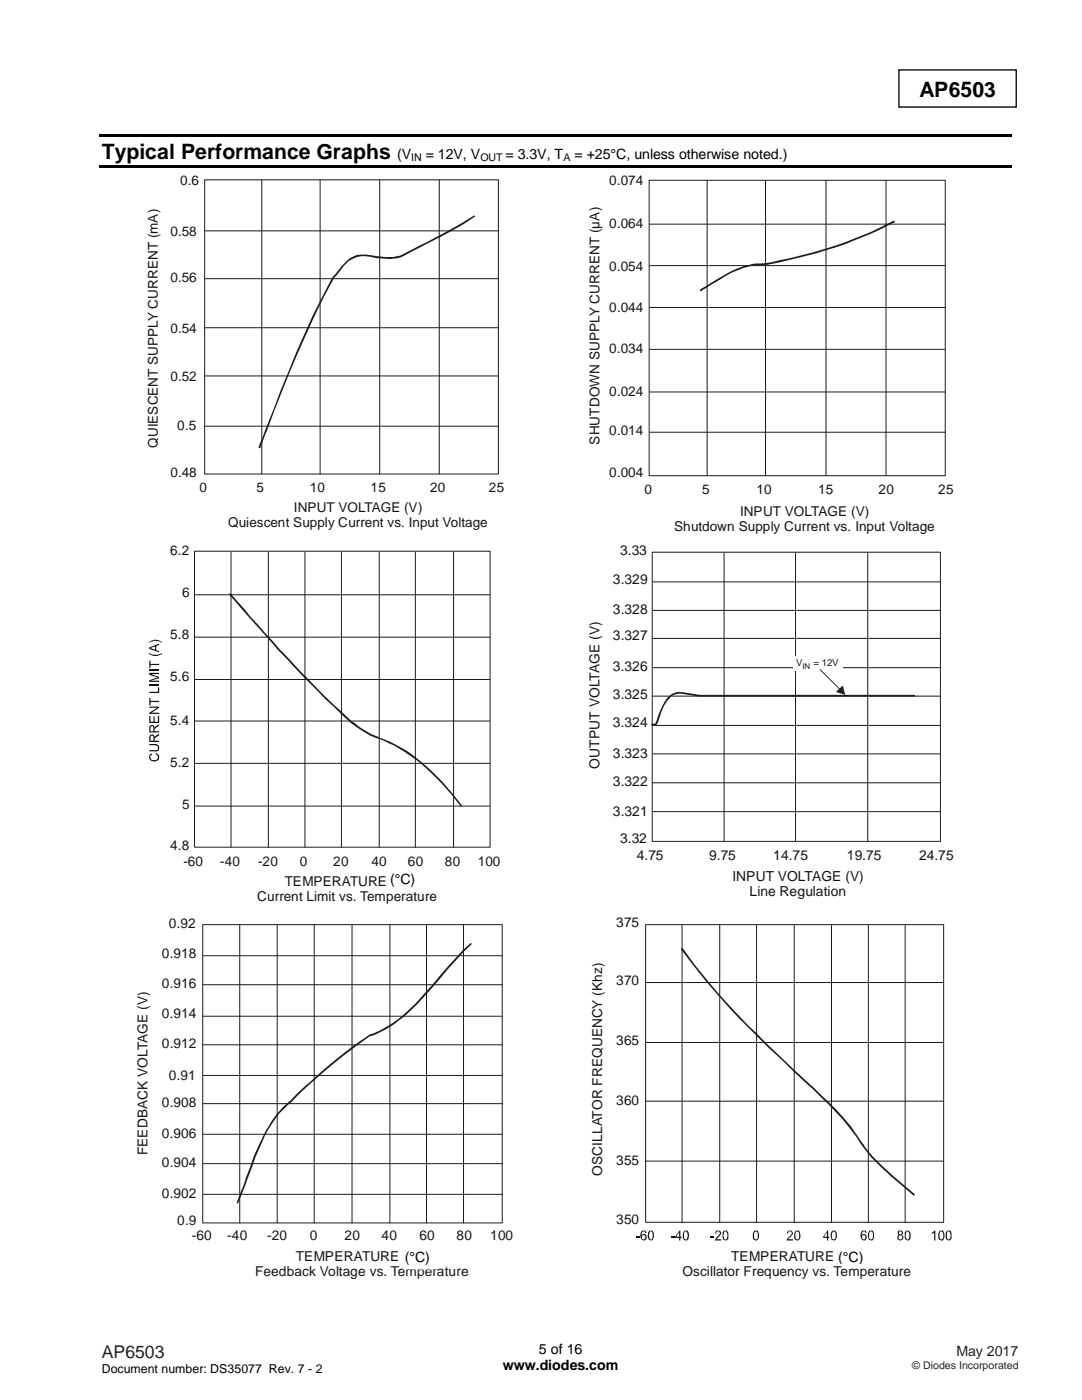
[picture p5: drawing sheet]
<svg xmlns="http://www.w3.org/2000/svg" width="216mm" height="279mm" viewBox="0 0 216 279" stroke-linecap="round" stroke-linejoin="round" font-family="sans-serif">
<path d="M179.4 14h23.4v7.4h-23.4z" fill="none" stroke="#000" stroke-width=".26"/>
<g fill="#000">
<path d="M19.8 26.9h182v.5h-182z" fill-rule="evenodd"/>
<path d="M19.8 33h182v.5h-182z" fill-rule="evenodd"/>
</g>
<path d="M40.8 35.9h58.6v58.7h-58.6zM52.2 36v58.6M63.9 36v58.6M75.8 36v58.6M87.6 36v58.6M40.9 46.1h58.5M40.9 55.6h58.5M40.9 65.4h58.5M40.9 75h58.5M40.9 85.1h58.5" fill="none" stroke="#1f1a17" stroke-width=".2"/>
<path d="M51.6 89.4l.3 .1zM51.6 89.4h.1zM53 85.7l.3 .2-1.4 3.6-.3-.1zM66.3 55.4l.3 .1a235.4 235.4 0 0 0-13.3 30.4l-.3-.2 4.6-11.7a177.9 177.9 0 0 1 8.7-18.6zM66.3 55.4l.1-.1 .1 .2zM67.6 53.8l.3 .3-1.3 1.4-.2-.2zM69.2 52a4.8 4.8 0 0 1 3.9-1.2v.3a5.5 5.5 0 0 0-5.2 3l-.3-.3zM73.1 50.8v.2zM73.1 50.8l.6 .1-.1 .3-.5-.1zM73.7 50.9l1.6 .2a12 12 0 0 0 4.8-.1l.1 .3a10.9 10.9 0 0 1-4.9 .2l-1.7-.3zM80.1 51.1l.1 .2zM80 51l5-2.6 .1 .3-4.9 2.6zM85 48.4l4.8-2.6 4.8-2.8 .2 .2a79 79 0 0 1-9.7 5.5z" fill="#1f1a17"/>
<path d="M129.5 36h59.1v58.9h-59.1zM141.1 36.1v58.8M152.8 36.1v58.8M164.8 36.1v58.8M176.8 36.1v58.8M129.6 44.7h59M129.6 53h59M129.6 78.2h59M129.6 61.4h59M129.6 69.7h59M129.6 86.3h59" fill="none" stroke="#1f1a17" stroke-width=".2"/>
<path d="M139.6 57.8l.2 .4zM139.6 57.8l2.6-1.5 .2 .2-2.6 1.7zM142.2 56.3l1.2-.8a15.1 15.1 0 0 1 8.9-2.9v.4l-.8-.1a15.1 15.1 0 0 0-7.9 3l-1.2 .6zM152.3 52.8v.2zM152.2 52.6a104.9 104.9 0 0 0 13.3-3.2v.3a134.5 134.5 0 0 1-13.2 3.3zM165.5 49.4a82.5 82.5 0 0 0 12.9-5.4l.2 .3a87.4 87.4 0 0 1-13.1 5.4z" fill="#1f1a17"/>
<path d="M38.8 110h59v59.1h-59zM53.6 110.2v58.9M68.1 110.2v58.9M82.9 110.2v58.9M38.9 135.6h58.8M38.9 160.9h58.8" fill="none" stroke="#1f1a17" stroke-width=".2"/>
<g fill="#131516">
<path d="M29.9 150.6l.4-.2 .1 .2a.57 .57 0 0 0-.3 .7 .57 .57 0 0 0 .7 .4 .59 .59 0 0 0 .7-.5 .59 .59 0 0 0-.5-.7l.1-.2a.87 .87 0 0 1 .7 1 .87 .87 0 0 1-1 .7 .94 .94 0 0 1-.9-1.4z" fill-rule="evenodd"/>
<path d="M29.8 148.5h1.1a.75 .75 0 0 1 .9 .6 .75 .75 0 0 1-.6 .9h-1.4v-.3h1.1a.5 .5 0 0 0 .6-.5 .5 .5 0 0 0-.6-.5h-1.1z" fill-rule="evenodd"/>
<path d="M29.9 146.8l.4-.2a.45 .45 0 0 1 .5 .5l1-.7v.4l-.5 .2a.71 .71 0 0 0-.5 .8h1v.3h-2zM30.2 146.8l-.2 .3v.7h.6v-.8z" fill-rule="evenodd"/>
<path d="M29.9 144.9l.6-.2 .3 .5 1-.7v.3l-.5 .3a.62 .62 0 0 0-.5 .8h1v.3h-2zM30.2 144.9l-.2 .2v.8h.6v-.8l-.1-.2z" fill-rule="evenodd"/>
<path d="M29.8 142.9h.2v1.1h.6v-1h.2v1h.7v-1.1h.3v1.4h-2z" fill-rule="evenodd"/>
<path d="M29.8 141h2v.3l-1.6 .9h1.6v.3h-2v-.3l1.5-.9h-1.5z" fill-rule="evenodd"/>
<path d="M29.8 139.3h.2v.6h1.8v.2h-1.8v.7h-.2z" fill-rule="evenodd"/>
<path d="M29.8 138.1h1.7v-.9h.3v1.1h-2z" fill-rule="evenodd"/>
<path d="M29.8 136.6h2v.2h-2z" fill-rule="evenodd"/>
<path d="M29.8 134.3h2v.2h-1.7l1.7 .6v.3l-1.8 .4h1.8v.3h-2v-.3l1.6-.6-1.6-.5z" fill-rule="evenodd"/>
<path d="M29.8 133.6h2v.3h-2z" fill-rule="evenodd"/>
<path d="M29.8 131.8h.2v.7h1.8v.2h-1.8v.6h-.2z" fill-rule="evenodd"/>
<path d="M29.7 130.3a2.27 2.27 0 0 0 2.6 0v.2a2.31 2.31 0 0 1-2.6 0z" fill-rule="evenodd"/>
<path d="M29.8 129.2l2-.7v.2l-.6 .3v.8l.6 .1v.3l-2-.7zM30 129.4l.9 .3v-.7z" fill-rule="evenodd"/>
<path d="M29.7 128.1a1.98 1.98 0 0 1 2.6 0v.2a2.27 2.27 0 0 0-2.6 0z" fill-rule="evenodd"/>
</g>
<path d="M38.9 118.7h58.8M46.1 110.2v58.9M60.8 110.2v58.9M75.7 110.2v58.9M90.5 110.2v58.9M38.9 127.2h58.8M38.9 143.9h58.8M38.9 152.3h58.8" fill="none" stroke="#1f1a17" stroke-width=".2"/>
<path d="M45.7 118.6l.2-.2 4.1 4.7 7.3 8-.2 .2-1.6-1.5zM57.1 131.3l.2-.2a177.6 177.6 0 0 0 12.9 12.9l-.3 .2a234.9 234.9 0 0 1-12.8-12.9zM70.1 144l-.2 .2zM70.2 144l-.3 .2zM70.2 144h-.1zM70.2 144l.6 .4-.2 .3-.7-.5zM70.8 144.4a16.7 16.7 0 0 0 4.5 2.6l-.1 .3a19.6 19.6 0 0 1-4.6-2.6zM75.3 147v.2zM75.3 147a28 28 0 0 1 8.9 5.2l-.2 .2a30 30 0 0 0-8.8-5.1zM84.2 152.2l2 1.8a48.5 48.5 0 0 1 6 6.8l-.2 .2a58.8 58.8 0 0 0-8-8.6z" fill="#1f1a17"/>
<g fill="none" stroke="#1f1a17" stroke-width=".2">
<path d="M130.1 110.2h57.5v57.7h-57.5zM130.2 116.1h57.4M144.5 110.4v57.5M158.7 110.4v57.5M173.1 110.4v57.5M130.2 133.3h57.4M130.2 121.8h57.4M130.2 127.4h57.4M130.2 138.9h57.4M130.2 156.2h57.4M130.2 144.8h57.4M130.2 150.5h57.4"/>
<path d="M130.2 162h57.4"/>
</g>
<g fill="#fff">
<path d="M158.2 130.9l.1 2.8z" fill-rule="evenodd"/>
<path d="M158.2 130.9h.2v2.8h-.2z" fill-rule="evenodd"/>
<path d="M158.3 130.9h.2v2.8h-.2z" fill-rule="evenodd"/>
<path d="M158.4 130.9h.2v2.8h-.2z" fill-rule="evenodd"/>
<path d="M158.5 130.9h.1v2.8h-.1z" fill-rule="evenodd"/>
<path d="M158.6 130.9h.1v2.8h-.1z" fill-rule="evenodd"/>
<path d="M158.6 130.9h.2v2.8h-.2z" fill-rule="evenodd"/>
<path d="M158.7 130.9h.2v2.8h-.2z" fill-rule="evenodd"/>
<path d="M158.8 130.9h.2v2.8h-.2z" fill-rule="evenodd"/>
<path d="M158.9 130.9h.2v2.8h-.2z" fill-rule="evenodd"/>
<path d="M159 130.9h.1v2.8h-.1z" fill-rule="evenodd"/>
<path d="M159.1 130.9h.1v2.8h-.1z" fill-rule="evenodd"/>
<path d="M159.1 130.9h.2v2.8h-.2z" fill-rule="evenodd"/>
<path d="M159.2 130.9h.2v2.8h-.2z" fill-rule="evenodd"/>
<path d="M159.3 130.9h.2v2.8h-.2z" fill-rule="evenodd"/>
<path d="M159.4 130.9h.2v2.8h-.2z" fill-rule="evenodd"/>
<path d="M159.5 130.9h.1v2.8h-.1z" fill-rule="evenodd"/>
<path d="M159.6 130.9h.1v2.8h-.1z" fill-rule="evenodd"/>
<path d="M159.6 130.9h.2v2.8h-.2z" fill-rule="evenodd"/>
<path d="M159.7 130.9h.2v2.8h-.2z" fill-rule="evenodd"/>
<path d="M159.8 130.9h.2v2.8h-.2z" fill-rule="evenodd"/>
<path d="M159.9 130.9h.2v2.8h-.2z" fill-rule="evenodd"/>
<path d="M160 130.9h.1v2.8h-.1z" fill-rule="evenodd"/>
<path d="M160.1 130.9h.1v2.8h-.1z" fill-rule="evenodd"/>
<path d="M160.1 130.9h.2v2.8h-.2z" fill-rule="evenodd"/>
<path d="M160.2 130.9h.2v2.8h-.2z" fill-rule="evenodd"/>
<path d="M160.3 130.9h.2v2.8h-.2z" fill-rule="evenodd"/>
<path d="M160.4 130.9h.2v2.8h-.2z" fill-rule="evenodd"/>
<path d="M160.5 130.9h.1v2.8h-.1z" fill-rule="evenodd"/>
<path d="M160.6 130.9h.1v2.8h-.1z" fill-rule="evenodd"/>
<path d="M160.6 130.9h.2v2.8h-.2z" fill-rule="evenodd"/>
<path d="M160.7 130.9h.2v2.8h-.2z" fill-rule="evenodd"/>
<path d="M160.8 130.9h.2v2.8h-.2z" fill-rule="evenodd"/>
<path d="M160.9 130.9h.2v2.8h-.2z" fill-rule="evenodd"/>
<path d="M161 130.9h.1v2.8h-.1z" fill-rule="evenodd"/>
<path d="M161.1 130.9h.1v2.8h-.1z" fill-rule="evenodd"/>
<path d="M161.1 130.9h.2v2.8h-.2z" fill-rule="evenodd"/>
<path d="M161.2 130.9h.2v2.8h-.2z" fill-rule="evenodd"/>
<path d="M161.3 130.9h.2v2.8h-.2z" fill-rule="evenodd"/>
<path d="M161.4 130.9h.2v2.8h-.2z" fill-rule="evenodd"/>
<path d="M161.5 130.9h.1v2.8h-.1z" fill-rule="evenodd"/>
<path d="M161.6 130.9h.1v2.8h-.1z" fill-rule="evenodd"/>
<path d="M161.6 130.9h.2v2.8h-.2z" fill-rule="evenodd"/>
<path d="M161.7 130.9h.2v2.8h-.2z" fill-rule="evenodd"/>
<path d="M161.8 130.9h.2v2.8h-.2z" fill-rule="evenodd"/>
<path d="M161.9 130.9h.2v2.8h-.2z" fill-rule="evenodd"/>
<path d="M162 130.9h.1v2.8h-.1z" fill-rule="evenodd"/>
<path d="M162.1 130.9h.1v2.8h-.1z" fill-rule="evenodd"/>
<path d="M162.1 130.9h.2v2.8h-.2z" fill-rule="evenodd"/>
<path d="M162.2 130.9h.2v2.8h-.2z" fill-rule="evenodd"/>
<path d="M162.3 130.9h.2v2.8h-.2z" fill-rule="evenodd"/>
<path d="M162.4 130.9h.2v2.8h-.2z" fill-rule="evenodd"/>
<path d="M162.5 130.9h.1v2.8h-.1z" fill-rule="evenodd"/>
<path d="M162.6 130.9h.1v2.8h-.1z" fill-rule="evenodd"/>
<path d="M162.6 130.9h.2v2.8h-.2z" fill-rule="evenodd"/>
<path d="M162.7 130.9h.2v2.8h-.2z" fill-rule="evenodd"/>
<path d="M162.8 130.9h.2v2.8h-.2z" fill-rule="evenodd"/>
<path d="M162.9 130.9h.2v2.8h-.2z" fill-rule="evenodd"/>
<path d="M163 130.9h.1v2.8h-.1z" fill-rule="evenodd"/>
<path d="M163.1 130.9h.1v2.8h-.1z" fill-rule="evenodd"/>
<path d="M163.1 130.9h.2v2.8h-.2z" fill-rule="evenodd"/>
<path d="M163.2 130.9h.2v2.8h-.2z" fill-rule="evenodd"/>
<path d="M163.3 130.9h.2v2.8h-.2z" fill-rule="evenodd"/>
<path d="M163.4 130.9h.2v2.8h-.2z" fill-rule="evenodd"/>
<path d="M163.5 130.9h.1v2.8h-.1z" fill-rule="evenodd"/>
<path d="M163.6 130.9h.1v2.8h-.1z" fill-rule="evenodd"/>
<path d="M163.6 130.9h.2v2.8h-.2z" fill-rule="evenodd"/>
<path d="M163.7 130.9h.2v2.8h-.2z" fill-rule="evenodd"/>
<path d="M163.8 130.9h.2v2.8h-.2z" fill-rule="evenodd"/>
<path d="M163.9 130.9h.2v2.8h-.2z" fill-rule="evenodd"/>
<path d="M164 130.9h.1v2.8h-.1z" fill-rule="evenodd"/>
<path d="M164.1 130.9h.1v2.8h-.1z" fill-rule="evenodd"/>
<path d="M164.1 130.9h.2v2.8h-.2z" fill-rule="evenodd"/>
<path d="M164.2 130.9h.2v2.8h-.2z" fill-rule="evenodd"/>
<path d="M164.3 130.9h.2v2.8h-.2z" fill-rule="evenodd"/>
<path d="M164.4 130.9h.2v2.8h-.2z" fill-rule="evenodd"/>
<path d="M164.5 130.9h.1v2.8h-.1z" fill-rule="evenodd"/>
<path d="M164.6 130.9h.1v2.8h-.1z" fill-rule="evenodd"/>
<path d="M164.6 130.9h.2v2.8h-.2z" fill-rule="evenodd"/>
<path d="M164.7 130.9h.2v2.8h-.2z" fill-rule="evenodd"/>
<path d="M164.8 130.9h.2v2.8h-.2z" fill-rule="evenodd"/>
<path d="M164.9 130.9h.2v2.8h-.2z" fill-rule="evenodd"/>
<path d="M165 130.9h.1v2.8h-.1z" fill-rule="evenodd"/>
<path d="M165.1 130.9h.1v2.8h-.1z" fill-rule="evenodd"/>
<path d="M165.1 130.9h.2v2.8h-.2z" fill-rule="evenodd"/>
<path d="M165.2 130.9h.2v2.8h-.2z" fill-rule="evenodd"/>
<path d="M165.3 130.9h.2v2.8h-.2z" fill-rule="evenodd"/>
<path d="M165.4 130.9h.2v2.8h-.2z" fill-rule="evenodd"/>
<path d="M165.5 130.9h.1v2.8h-.1z" fill-rule="evenodd"/>
<path d="M165.6 130.9h.1v2.8h-.1z" fill-rule="evenodd"/>
<path d="M165.6 130.9h.2v2.8h-.2z" fill-rule="evenodd"/>
<path d="M165.7 130.9h.2v2.8h-.2z" fill-rule="evenodd"/>
<path d="M165.8 130.9h.2v2.8h-.2z" fill-rule="evenodd"/>
<path d="M165.9 130.9h.2v2.8h-.2z" fill-rule="evenodd"/>
<path d="M166 130.9h.1v2.8h-.1z" fill-rule="evenodd"/>
<path d="M166.1 130.9h.1v2.8h-.1z" fill-rule="evenodd"/>
<path d="M166.1 130.9h.2v2.8h-.2z" fill-rule="evenodd"/>
<path d="M166.2 130.9h.2v2.8h-.2z" fill-rule="evenodd"/>
<path d="M166.3 130.9h.2v2.8h-.2z" fill-rule="evenodd"/>
<path d="M166.4 130.9h.2v2.8h-.2z" fill-rule="evenodd"/>
<path d="M166.5 130.9h.1v2.8h-.1z" fill-rule="evenodd"/>
<path d="M166.6 130.9h.1v2.8h-.1z" fill-rule="evenodd"/>
<path d="M166.6 130.9h.2v2.8h-.2z" fill-rule="evenodd"/>
<path d="M166.7 130.9h.2v2.8h-.2z" fill-rule="evenodd"/>
<path d="M166.8 130.9h.2v2.8h-.2z" fill-rule="evenodd"/>
<path d="M166.9 130.9h.2v2.8h-.2z" fill-rule="evenodd"/>
<path d="M167 130.9h.1v2.8h-.1z" fill-rule="evenodd"/>
<path d="M167.1 130.9h.1v2.8h-.1z" fill-rule="evenodd"/>
<path d="M167.1 130.9h.2v2.8h-.2z" fill-rule="evenodd"/>
<path d="M167.2 130.9h.2v2.8h-.2z" fill-rule="evenodd"/>
<path d="M167.3 130.9h.2v2.8h-.2z" fill-rule="evenodd"/>
<path d="M167.4 130.9h.2v2.8h-.2z" fill-rule="evenodd"/>
<path d="M167.5 130.9h.1v2.8h-.1z" fill-rule="evenodd"/>
<path d="M167.6 130.9h.1v2.8h-.1z" fill-rule="evenodd"/>
<path d="M167.6 130.9h.2v2.8h-.2z" fill-rule="evenodd"/>
<path d="M167.7 130.9h.2v2.8h-.2z" fill-rule="evenodd"/>
<path d="M167.8 130.9h.2v2.8h-.2z" fill-rule="evenodd"/>
<path d="M167.9 130.9h.2v2.8h-.2z" fill-rule="evenodd"/>
<path d="M168 130.9l.1 2.8z" fill-rule="evenodd"/>
</g>
<g fill="#1f1a17">
<path d="M163.6 133.5l4 4v.2l-4-4z"/>
<path d="M130 144.4h.9v.4h-.9zM130.9 144.6h.2v.2h-.2zM131.1 143.7l.3 .2-.3 .7-.4-.1zM133.3 139.1l.8-.6 .8-.3 .9-.1v.3a3 3 0 0 0-2.8 1.7 12.9 12.9 0 0 0-1.6 3.8l-.3-.2 .3-1 .8-1.9zM135.8 138.1v.2zM135.9 138.1l3.7 .6-.1 .3-3.7-.6zM139.5 138.8v.2zM139.5 138.7h43.1v.3h-43.1z"/>
</g>
<path d="M166.8 138.1l1.3-1.3 .5 1.9-.5-1.9 .5 1.9z" fill-rule="evenodd" fill="#1f1a17"/>
<g fill="none" stroke="#1f1a17" stroke-width=".2">
<path d="M40.5 184.5h59.7v59.6h-59.7zM40.5 196.5h59.7M40.5 190.7h59.7M47.8 184.6v59.5M55.3 184.6v59.5M62.7 184.6v59.5M70.2 184.6v59.5M77.8 184.6v59.5M85.1 184.6v59.5M92.5 184.6v59.5M40.5 208.5h59.7M40.5 202.8h59.7"/>
<path d="M40.5 214.6h59.7M40.5 232.2h59.7M40.5 220.3h59.7M40.5 226.4h59.7M40.5 238.4h59.7"/>
</g>
<path d="M47.2 240l.3 .2zM47.2 240l.1 .1zM49.1 235l.3 .2-1.9 5-.3-.2zM56.2 221.2l1.6-1.5 .2 .4a21.1 21.1 0 0 0-6.1 8.7l-2.5 6.4-.3-.2a52.5 52.5 0 0 1 5.1-11.3zM57.9 219.9l.1 .2zM57.8 219.8l.2 .3zM57.9 219.9l.1 .2zM58.8 218.8l1-1 .2 .2-2 2.1-.2-.3zM59.8 217.8l2.1-1.9 .2 .2-2.1 1.9zM61.9 215.9a92.2 92.2 0 0 1 11.7-9.3l.1 .3a112.1 112.1 0 0 0-11.6 9.2zM73.6 206.5v.2zM73.6 206.5a22.5 22.5 0 0 0 9.3-6.2l4.6-5.3 .3 .3-1.5 1.8a37.4 37.4 0 0 1-8.5 7.8l-3 1.6-1.1 .4zM92.2 189.7l1.8-1.5 .1 .2-1.6 1.6-4.7 5.3-.3-.3z" fill="#1f1a17"/>
<g fill="#131516">
<path d="M126.9 246.7h.7v.2h-.7z" fill-rule="evenodd"/>
<path d="M128.2 245.6l.6 .1 .2 .4h-.3a.33 .33 0 0 0-.3-.4 .33 .33 0 0 0-.3 .4l-.1 .4a.63 .63 0 0 1 1 .1 .63 .63 0 0 1-.3 .9 .63 .63 0 0 1-.9-.4 1.38 1.38 0 0 1 .4-1.5zM128.2 246.5a.43 .43 0 0 0-.2 .6 .43 .43 0 0 0 .7 .1 .45 .45 0 0 0 0-.5 .45 .45 0 0 0-.5-.2z" fill-rule="evenodd"/>
<path d="M129.6 245.7a.67 .67 0 0 1 .8 .1 .67 .67 0 0 1 .1 .8l-.1 .5-.3 .5a.7 .7 0 0 1-.8-.5v-1.1zM129.7 245.7l-.1 .2a1.1 1.1 0 0 0 .3 1.5 1.22 1.22 0 0 0 0-1.7z" fill-rule="evenodd"/>
<path d="M133.9 246.7h.7v.2h-.7z" fill-rule="evenodd"/>
<path d="M135.6 245.6h.2v1.2h.2v.3h-.2v.5h-.3v-.5h-.8v-.3zM135.5 245.9l-.6 .9h.6z" fill-rule="evenodd"/>
<path d="M136.5 245.7a.64 .64 0 0 1 .7 0 .64 .64 0 0 1 .3 .6l-.2 1a.53 .53 0 0 1-.9 .1l-.1-.3v-.9zM136.7 245.7l-.2 .5v.8l.3 .4a1.04 1.04 0 0 0 0-1.7z" fill-rule="evenodd"/>
<path d="M141.8 246.7h.7v.2h-.7z" fill-rule="evenodd"/>
<path d="M142.9 245.7a.64 .64 0 0 1 .9 .1 .64 .64 0 0 1-.3 .9l-.6 .6h1v.3h-1.3l.3-.5 .5-.5a.43 .43 0 0 0 .2-.5 .43 .43 0 0 0-.4-.4l-.2 .1-.1 .4h-.2z" fill-rule="evenodd"/>
<path d="M144.4 245.7a.67 .67 0 0 1 .8 .1 .67 .67 0 0 1 .1 .8 .64 .64 0 0 1-.2 .9 .64 .64 0 0 1-.9-.4v-.5a.79 .79 0 0 1 .2-.9zM144.6 245.7l-.1 .2a1.1 1.1 0 0 0 .3 1.5 1.04 1.04 0 0 0 0-1.7z" fill-rule="evenodd"/>
<path d="M150.5 245.7a.53 .53 0 0 1 .6-.1 .53 .53 0 0 1 .3 .5 .98 .98 0 0 1-.6 1.5l-.3-.1a1.57 1.57 0 0 1 0-1.8zM150.7 245.7a1.36 1.36 0 0 0 0 1.6h.3a1.23 1.23 0 0 0 0-1.5z" fill-rule="evenodd"/>
<path d="M157.2 245.7a.63 .63 0 0 1 .9 .2 .63 .63 0 0 1-.2 .8l-.6 .6h.9v.3h-1.2l.2-.5a.97 .97 0 0 0 .7-1.3l-.3-.1a.33 .33 0 0 0-.4 .5h-.2z" fill-rule="evenodd"/>
<path d="M158.7 245.7a.64 .64 0 0 1 .7 0 .64 .64 0 0 1 .3 .6 .79 .79 0 0 1-.1 1 .79 .79 0 0 1-1 .1l-.1-.3v-.9zM158.8 245.9l-.1 .3a1.03 1.03 0 0 0 .4 1.2l.1-.1a1.23 1.23 0 0 0 0-1.5l-.2-.1z" fill-rule="evenodd"/>
<path d="M165.1 245.6h.1v1.2h.3v.3h-.3v.5h-.2v-.5h-.7v-.3zM165 245.9l-.6 .9h.6z" fill-rule="evenodd"/>
<path d="M165.9 245.8a.6 .6 0 0 1 .8-.2 .6 .6 0 0 1 .3 .7v.6a.58 .58 0 0 1-.5 .7 .58 .58 0 0 1-.7-.5 1.33 1.33 0 0 1 .1-1.3zM166.2 245.7a1.34 1.34 0 0 0 0 1.6l.2 .1a1.21 1.21 0 0 0 0-1.7z" fill-rule="evenodd"/>
<path d="M171.9 245.7l.2-.1a.58 .58 0 0 1 .8 .5h-.2a.33 .33 0 0 0-.3-.4 .33 .33 0 0 0-.4 .4l-.1 .4a.59 .59 0 0 1 .9 .1 .59 .59 0 0 1-.2 .9 .59 .59 0 0 1-.8-.4l-.1-.5zM172.1 246.6a.42 .42 0 0 0-.1 .6 .42 .42 0 0 0 .7 0 .42 .42 0 0 0-.1-.6z" fill-rule="evenodd"/>
<path d="M173.4 245.7a.62 .62 0 0 1 .8-.1 .62 .62 0 0 1 .2 .7v.6a.58 .58 0 0 1-.5 .7 .58 .58 0 0 1-.6-.5 1.49 1.49 0 0 1 .1-1.4zM173.5 245.9l-.1 .3a.92 .92 0 0 0 .4 1.2 1.2 1.2 0 0 0 0-1.7z" fill-rule="evenodd"/>
<path d="M179.2 245.7l.3-.1a.5 .5 0 0 1 .6 .2 .5 .5 0 0 1-.2 .7 .58 .58 0 0 1 .2 .9 .58 .58 0 0 1-.9 0l-.2-.2v-.4l.2-.3h.2l-.3-.3zM179.4 246a.3 .3 0 0 0 .6 0 .3 .3 0 0 0-.6 0zM179.3 247a.42 .42 0 0 0 .8 0 .42 .42 0 0 0-.8 0z" fill-rule="evenodd"/>
<path d="M180.6 245.8a.6 .6 0 0 1 .8-.2 .6 .6 0 0 1 .3 .7v.3a.64 .64 0 0 1-.3 .9 .64 .64 0 0 1-.9-.4zM180.9 245.7v.2a1.11 1.11 0 0 0 .2 1.5 1.22 1.22 0 0 0 0-1.7z" fill-rule="evenodd"/>
<path d="M185.9 246.1l.7-.5v2h-.2v-1.6l-.3 .2h-.2z" fill-rule="evenodd"/>
<path d="M187.5 245.7a.53 .53 0 0 1 .6-.1 .53 .53 0 0 1 .3 .5l.1 .2a.8 .8 0 0 1-.1 .9 .8 .8 0 0 1-.8 .3 1.56 1.56 0 0 1-.1-1.8zM187.6 245.9l-.1 .3a1.03 1.03 0 0 0 .3 1.2l.2-.1a1.26 1.26 0 0 0 0-1.5l-.3-.1z" fill-rule="evenodd"/>
<path d="M189 245.7a.59 .59 0 0 1 .7 0 .59 .59 0 0 1 .2 .6v.3a.64 .64 0 0 1-.3 .9 .64 .64 0 0 1-.9-.4v-.5a.79 .79 0 0 1 .3-.9zM189.1 245.7l-.1 .5v.8l.3 .4a1.03 1.03 0 0 0 0-1.7z" fill-rule="evenodd"/>
</g>
<path d="M128.8 184.5h59.5v59.4h-59.5zM128.9 196.1h59.4M136.1 184.7v59.2M143.6 184.7v59.2M151 184.7v59.2M158.5 184.7v59.2M165.9 184.7v59.2M173.3 184.7v59.2M180.6 184.7v59.2M128.9 219.8h59.4M128.9 208h59.4M128.9 231.7h59.4" fill="none" stroke="#1f1a17" stroke-width=".2"/>
<path d="M135.8 189.4l.4-.3a116.1 116.1 0 0 0 10 12.3l-.2 .3a135.6 135.6 0 0 1-10.2-12.3zM146 201.7l.2-.3 2.9 3 9.5 9.2-.2 .3-5-4.7zM158.6 213.6l2.3 2.1-.3 .3-2.2-2.1zM160.9 215.7l3 2.9a46.2 46.2 0 0 1 8.5 9.9l-.4 .2a63.8 63.8 0 0 0-11.4-12.7zM172 228.7l.2-.1zM172 228.7l.3-.3a43.5 43.5 0 0 0 8 8l-.3 .3-2.1-1.8a39.4 39.4 0 0 1-5.9-6.2zM180.3 236.4l2.3 2-.3 .3-2.3-2z" fill="#1f1a17"/>
<path d="M80.6 249.1h6.4v4.1h-6.4z" fill-rule="evenodd" fill="#fff"/>
<path d="M80.6 249.1h6.4v4.1h-6.4z" fill="none" stroke="#fff" stroke-width=".26"/>
<path d="M167.1 249.1h6.5v3.2h-6.5z" fill-rule="evenodd" fill="#fff"/>
<path d="M167.1 249.1h6.5v3.2h-6.5z" fill="none" stroke="#fff" stroke-width=".26"/>
<path d="M77.7 173.7h6.4v4.1h-6.4z" fill-rule="evenodd" fill="#fff"/>
<path d="M77.7 173.7h6.4v4.1h-6.4z" fill="none" stroke="#fff" stroke-width=".26"/>
<g font-size="4.2">
<text x="183.5" y="19.3">AP6503</text>
<text x="20.3" y="31.7">Typical Performance Graphs</text>
</g>
<text font-size="3.5" fill="#231f20" x="20.3" y="270.9">AP6503</text>
<g font-size="2.8">
<text x="79.2" y="31.7">(V</text>
<text x="84.9" y="31.7">= 12V, V</text>
<text x="100.9" y="31.7">= 3.3V, T</text>
<text x="114.6" y="31.7">= +25°C, unless otherwise noted.)</text>
<text x="77.8" y="176.4">(°C)</text>
<text x="80.7" y="251.9">(°C)</text>
<text x="167.3" y="251.9">(°C)</text>
<text x="100.3" y="273.5">www.diodes.com</text>
<text x="107.5" y="270.2">5 of 16</text>
</g>
<g font-size="2.8" fill="#131516">
<text x="123.7" y="110.8">3.33</text>
<text x="122.3" y="116.5">3.329</text>
<text x="122.3" y="122.5">3.328</text>
<text x="122.3" y="127.7">3.327</text>
<text x="122.3" y="133.8">3.326</text>
<text x="122.3" y="139.5">3.325</text>
<text x="122.3" y="145.2">3.324</text>
<text x="119.6" y="153.4" transform="rotate(-90 119.6 153.4)">OUTPUT VOLTAGE (V)</text>
<text x="122.3" y="151.3">3.323</text>
<text x="122.3" y="156.9">3.322</text>
<text x="122.3" y="162.9">3.321</text>
<text x="123.7" y="168.2">3.32</text>
<text x="127.1" y="171.7">4.75</text>
<text x="141.5" y="171.7">9.75</text>
<text x="154.3" y="171.7">14.75</text>
<text x="169" y="171.7">19.75</text>
<text x="183.4" y="171.7">24.75</text>
<text x="146.1" y="175.8">INPUT VOLTAGE (V)</text>
<text x="149.6" y="178.8">Line Regulation</text>
</g>
<text font-size="2.8" fill="#231f20" x="190.8" y="270.6">May 2017</text>
<g font-size="2.7" fill="#131516">
<text x="35.9" y="36.9">0.6</text>
<text x="121.6" y="36.9">0.074</text>
<text x="34" y="47.1">0.58</text>
<text x="121.6" y="45.5">0.064</text>
<text x="121.6" y="54">0.054</text>
<text x="34" y="56.3">0.56</text>
<text x="121.6" y="62.3">0.044</text>
<text x="34" y="66.5">0.54</text>
<text x="121.6" y="70.4">0.034</text>
<text x="34" y="76">0.52</text>
<text x="121.6" y="79">0.024</text>
<text x="31.5" y="89.4" transform="rotate(-90 31.5 89.4)">QUIESCENT SUPPLY CURRENT (mA)</text>
<text x="35.4" y="85.9">0.5</text>
<text x="119.6" y="88.7" transform="rotate(-90 119.6 88.7)">SHUTDOWN SUPPLY CURRENT (µA)</text>
<text x="121.6" y="86.7">0.014</text>
<text x="34" y="95.2">0.48</text>
<text x="121.6" y="95.2">0.004</text>
<text x="39.8" y="98.2">0</text>
<text x="51.2" y="98.2">5</text>
<text x="61.8" y="98.2">10</text>
<text x="74" y="98.2">15</text>
<text x="85.8" y="98.2">20</text>
<text x="97.6" y="98.2">25</text>
<text x="128.6" y="98.6">0</text>
<text x="140.1" y="98.6">5</text>
<text x="150.9" y="98.6">10</text>
<text x="163.3" y="98.6">15</text>
<text x="175.3" y="98.6">20</text>
<text x="187.2" y="98.6">25</text>
<text x="45.6" y="105.3">Quiescent Supply Current vs. Input Voltage</text>
<text x="58.7" y="102.3">INPUT VOLTAGE (V)</text>
<text x="134.5" y="106.1">Shutdown Supply Current vs. Input Voltage</text>
<text x="147.7" y="103">INPUT VOLTAGE (V)</text>
<text x="34" y="110.7">6.2</text>
<text x="36.3" y="119.2">6</text>
<text x="34" y="127.6">5.8</text>
<text x="34" y="135.9">5.6</text>
<text x="34" y="144.6">5.4</text>
<text x="34" y="153">5.2</text>
<text x="36.3" y="161.5">5</text>
<text x="34" y="169.7">4.8</text>
<text x="36.6" y="172.8">-60</text>
<text x="44" y="172.8">-40</text>
<text x="51.5" y="172.8">-20</text>
<text x="59.9" y="172.8">0</text>
<text x="66.5" y="172.8">20</text>
<text x="74.1" y="172.8">40</text>
<text x="81.4" y="172.8">60</text>
<text x="88.8" y="172.8">80</text>
<text x="95.3" y="172.8">100</text>
<text x="51.3" y="179.8">Current Limit vs. Temperature</text>
<text x="56.8" y="176.8">TEMPERATURE (C)</text>
<text x="33.7" y="185.1">0.92</text>
<text x="123" y="185.1">375</text>
<text x="32.3" y="191.1">0.918</text>
<text x="32.3" y="197.2">0.916</text>
<text x="123" y="196.6">370</text>
<text x="32.3" y="203.2">0.914</text>
<text x="32.3" y="209.2">0.912</text>
<text x="123" y="208.5">365</text>
<text x="33.7" y="215.6">0.91</text>
<text x="32.3" y="221">0.908</text>
<text x="123" y="220.6">360</text>
<text x="32.3" y="227.1">0.906</text>
<text x="29.4" y="230.5" transform="rotate(-90 29.4 230.5)">FEEDBACK VOLTAGE (V)</text>
<text x="32.3" y="233">0.904</text>
<text x="123" y="232.5">355</text>
<text x="32.3" y="239">0.902</text>
<text x="120.1" y="234.6" transform="rotate(-90 120.1 234.6)">OSCILLATOR FREQUENCY (Khz)</text>
<text x="35.4" y="244.6">0.9</text>
<text x="123" y="244.3">350</text>
<text x="38.3" y="247.5">-60</text>
<text x="45.3" y="247.5">-40</text>
<text x="53.3" y="247.5">-20</text>
<text x="59" y="251.6">TEMPERATURE (°C)</text>
<text x="61.9" y="247.5">0</text>
<text x="68.7" y="247.5">20</text>
<text x="76.1" y="247.5">40</text>
<text x="83.7" y="247.5">60</text>
<text x="91.1" y="247.5">80</text>
<text x="97.8" y="247.5">100</text>
<text x="145.9" y="251.7">TEMPERATURE (°C)</text>
<text x="50.9" y="254.6">Feedback Voltage vs. Temperature</text>
<text x="136.2" y="254.7">Oscillator Frequency vs. Temperature</text>
</g>
<text font-size="2.5" x="20.3" y="274">Document number: DS35077 Rev. 7 - 2</text>
<g font-size="2.1">
<text x="82" y="32.1">IN</text>
<text x="95.9" y="32.1">OUT</text>
<text x="112.4" y="32.1">A</text>
</g>
<text font-size="2.1" fill="#231f20" x="182" y="273.2">© Diodes Incorporated</text>
<g font-size="1.9" fill="#131516">
<text x="158.9" y="132.8">V</text>
<text x="162.3" y="132.8">= 12V</text>
</g>
<text font-size="1.6" fill="#131516" x="160.1" y="133.5">IN</text>
</svg>
